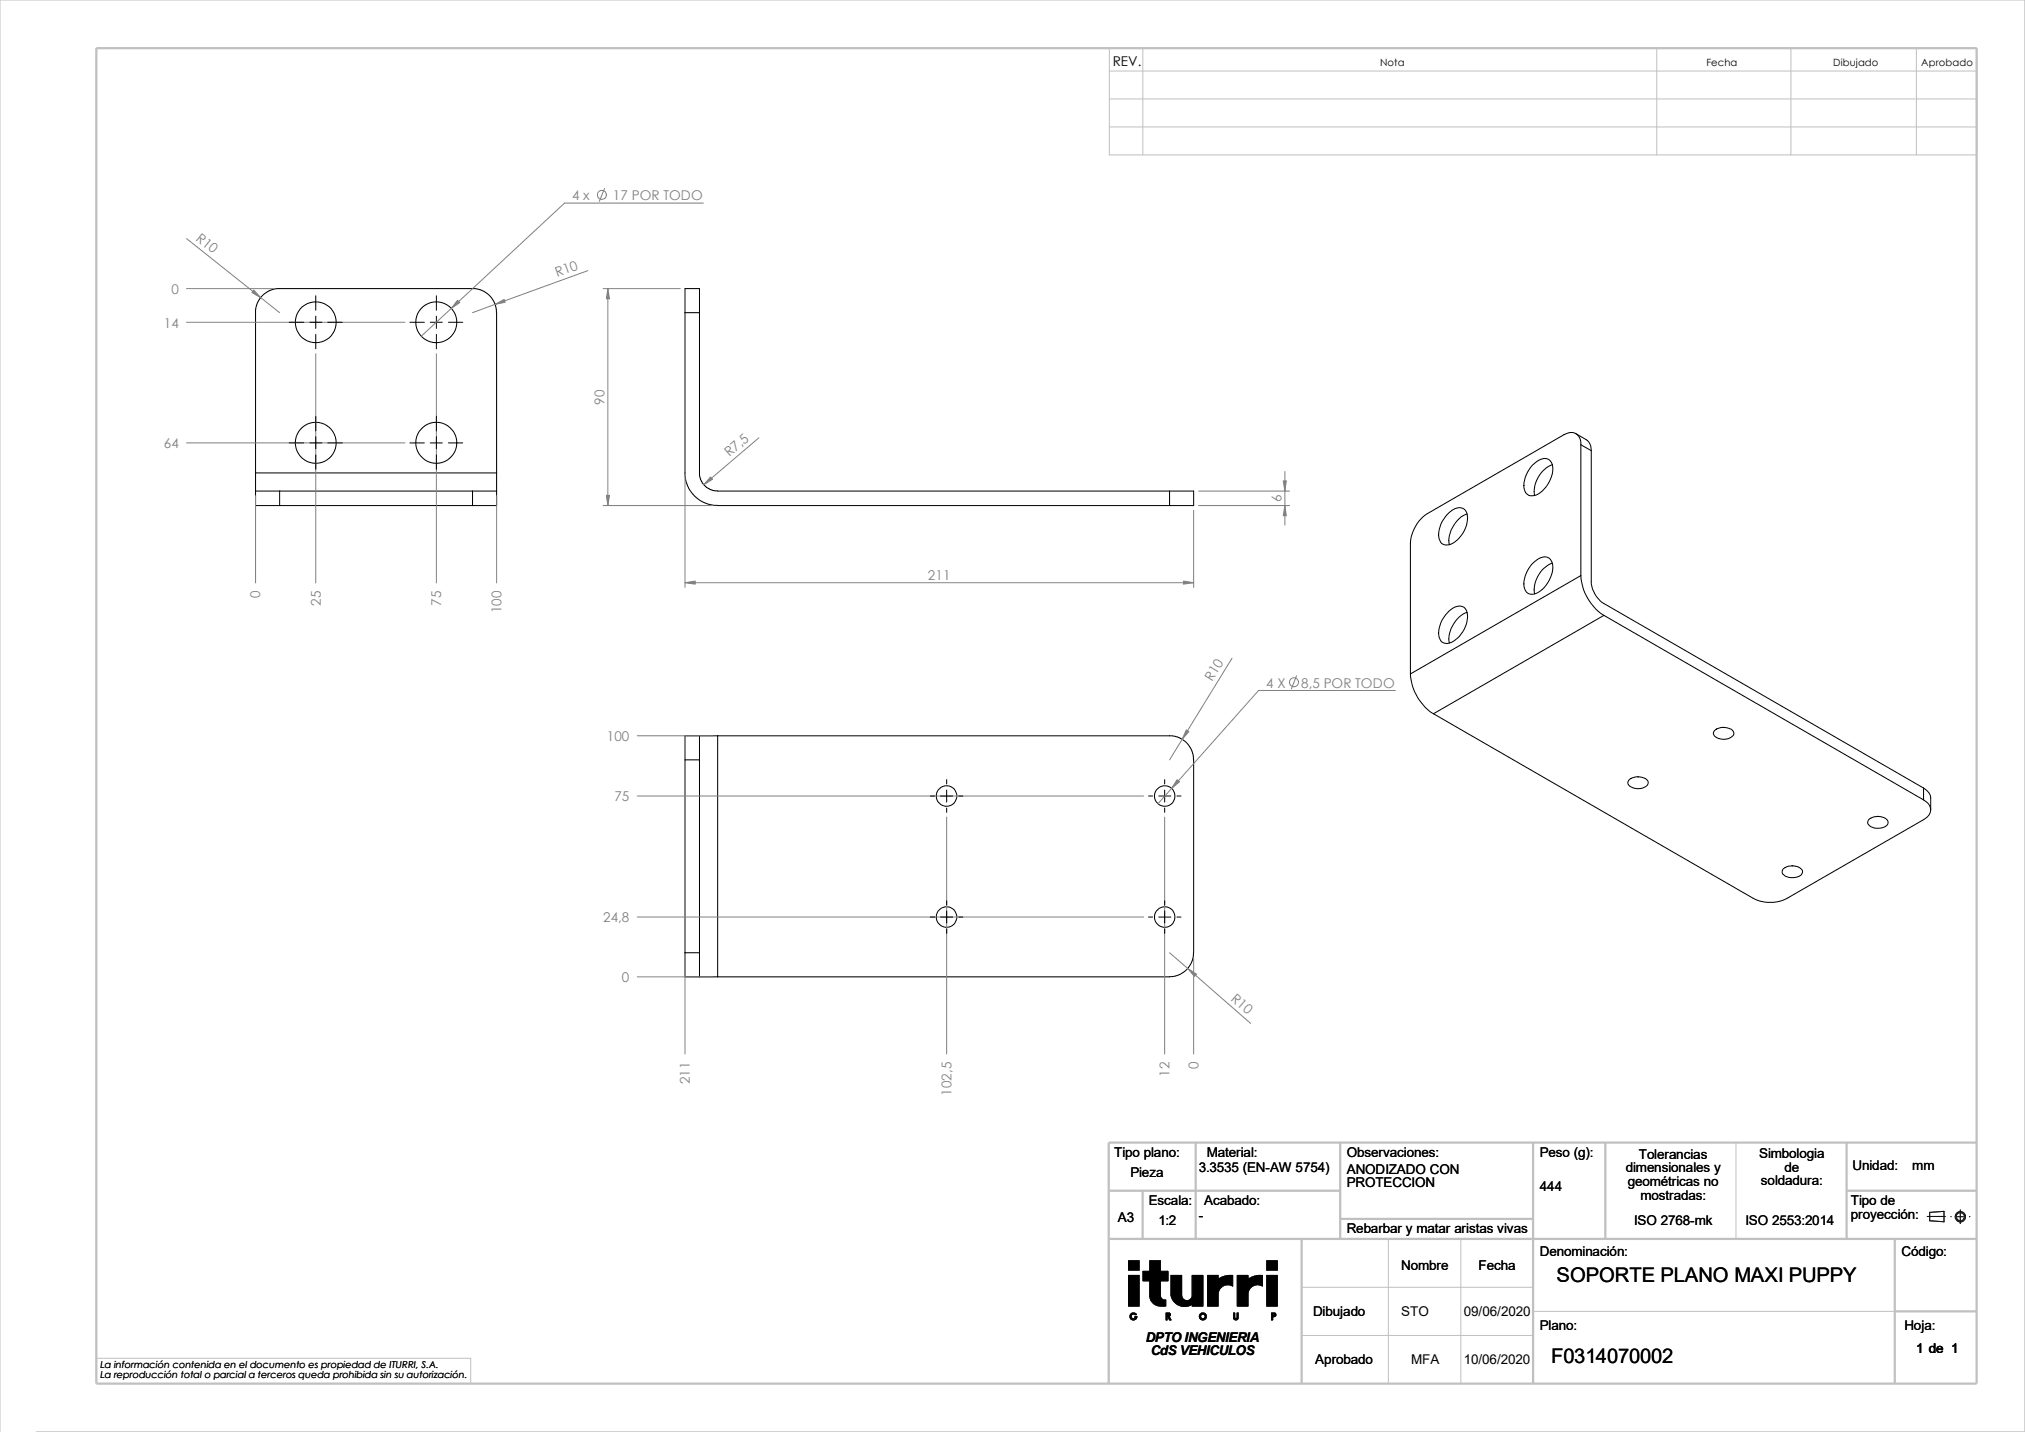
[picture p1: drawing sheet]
<svg xmlns="http://www.w3.org/2000/svg" width="420mm" height="297mm" viewBox="0 0 420 297" stroke-linecap="round" stroke-linejoin="round" font-family="sans-serif">
<g fill="none" stroke="#c0c0c0" stroke-width=".21">
<path d="M230.1 10h179.9v22.1h-179.9zM230.1 14.7h179.9M237 10v22.1M343.6 10v22.1M371.4 10v22.1M397.5 10v22.1M230.1 20.5h179.9M230.1 26.3h179.9M360 237v20M288 257v30M303 257v30M270 267h48"/>
<path d="M270 277h48M318 272h75M0 297v-297h419.9v297h-412.4M20 281.7h77.6v5.3"/>
</g>
<g fill="none" stroke="#c0c0c0" stroke-width=".47">
<path d="M20 10h390v277h-390zM248 237v20M278 237v20M318 237v50M333 237v20M383 237v20M410 237h-180v50M230 247h48M230 257h180M237 247v10M270 257v30M278 252.8h40"/>
<path d="M383 247h27M393 257v30M393 272h17"/>
</g>
<g fill="none" stroke="#808080" stroke-width=".21">
<path d="M125.4 39.1l-1.1 2.7M38.7 59.9h18.3M38.7 49.5l19.3 15.4M121.9 56.1l-23.9 8.8M125.1 59.9h16M126.1 59.9v45M145.9 42.1h-28.8l-29.7 27.6M38.7 66.8h45.3M65.5 73.4v47.5M90.5 73.4v47.5M38.7 91.9h45.3M142.1 99.1v22.7"/>
<path d="M157.4 90.8l-11.4 9.7M266.5 97.8v11.1M53 102.8v18.1M103 102.8v18.1M125.1 104.9h22.7M247.6 105.8v16M248.6 104.9h18.9M248.6 101.9h18.9M142.1 120.9h105.5M255.5 136.5l-12.9 21.1M132.2 152.6h15.6M268.9 140.2l-1.1 2.7"/>
<path d="M289.4 143.2h-28.4l-20.8 23.5M132.2 165.1h105M196.3 169.5v49.1M241.6 169.5v49.1M132.2 190.2h105M142.1 198.6v20M242.6 197.6l16.8 14.7M247.6 198.6v20M132.2 202.6h15.6M234.1 264.5h2.2v6.4h-2.2zM234.1 261.5h2.2v1.9h-2.2zM234.7 272.5a.72 .72 0 0 1 1 .2h-.3a.49 .49 0 0 0-.7 0 .49 .49 0 0 0 .1 .7 .49 .49 0 0 0 .7-.1h-.1v-.2h.4a.72 .72 0 0 1-1.1 .6 .72 .72 0 0 1 0-1.2z"/>
<path d="M240.7 268.7a.86 .86 0 0 0 1.1 .9v1.3a2.61 2.61 0 0 1-3.2-1.4l-.1-.8v-3.1h-1.4v-1.9h1.4v-2.2h2.2v2.2h1.5v1.9h-1.5v3.3M241.9 272.3h.5a.34 .34 0 0 1 .3 .3 .34 .34 0 0 1-.3 .4l.5 .8h-.3l-.4-.8h-.1v.8h-.2zM242.1 272.5h.3l.1 .3h-.4zM242.9 264.5h2.2v4.2a1.1 1.1 0 0 0 1.1 1.1 1.1 1.1 0 0 0 1.1-1.1v-4.2h2.2v6.4h-2.2v-.4a2.85 2.85 0 0 1-4.4-1.8zM250.4 264.5h2.2v.9a4.2 4.2 0 0 1 3.1-.9v2.2a2 2 0 0 0-3.1 1.7v2.5h-2.2zM255.9 272.3h.2v1a.25 .25 0 0 0 .2 .2 .25 .25 0 0 0 .3-.2v-1h.2v1a.47 .47 0 0 1-.5 .5 .47 .47 0 0 1-.4-.5zM256.6 264.5h2.2v.9a4.2 4.2 0 0 1 3-.9v2.2a2 2 0 0 0-3 1.7v2.5h-2.2zM262.7 264.5h2.2v6.4h-2.2zM262.7 261.5h2.2v1.9h-2.2zM263.7 272.3h.5a.38 .38 0 0 1 .4 .4 .38 .38 0 0 1-.4 .4h-.3v.7h-.2zM263.9 272.5h.4l.1 .3h-.5z"/>
<circle cx="124.8" cy="40.4" r=".95"/>
<circle cx="268.4" cy="141.5" r=".95"/>
<circle cx="249.5" cy="273" r=".72"/>
<circle cx="249.5" cy="273" r=".49"/>
</g>
<g fill="#000" stroke="#000" stroke-width=".21">
<path d="M234.1 261.5h2.2v1.9h-2.2z" fill-rule="evenodd"/>
<path d="M234.1 264.5h2.2v6.4h-2.2z" fill-rule="evenodd"/>
<path d="M234.1 261.5h2.2v1.9h-2.2z" fill-rule="evenodd"/>
<path d="M234.1 264.5h2.2v6.4h-2.2z" fill-rule="evenodd"/>
<path d="M234.6 272.5l.7-.2 .4 .3-.7-.1-.4 .5 .3 .5 .6-.1-.1-.3h.4l-.3 .5-.5 .2-.5-.3-.1-.6z" fill-rule="evenodd"/>
<path d="M234.6 272.5l.7-.2 .4 .3-.7-.1-.4 .5 .3 .5 .6-.1-.1-.3h.4l-.3 .5-.5 .2-.5-.3-.1-.6z" fill-rule="evenodd"/>
<path d="M238.5 261.5h2.2v2.2h1.5v1.9h-1.5v3.3l.4 .6 .7 .1v1.3l-1.7-.1-1.1-.7-.3-.4-.2-.8v-3.3h-1.4v-1.9h1.4z" fill-rule="evenodd"/>
<path d="M238.5 261.5h2.2v2.2h1.5v1.9h-1.5v3.3l.4 .6 .7 .1v1.3l-1.7-.1-1.1-.7-.3-.4-.2-.8v-3.3h-1.4v-1.9h1.4z" fill-rule="evenodd"/>
<path d="M242.1 272.5h.3l.1 .3h-.4zM241.9 272.3v1.5h.2v-.8h.1l.4 .8h.3l-.5-.8 .3-.2v-.4z" fill-rule="evenodd"/>
<path d="M242.1 272.5h.3l.1 .3h-.4zM241.9 272.3v1.5h.2v-.8h.1l.4 .8h.3l-.5-.8 .3-.2v-.4z" fill-rule="evenodd"/>
<path d="M242.9 264.5h2.2v4.5l.4 .6 .6 .2 .7-.2 .5-.7v-4.4h2.2v6.4h-2.2v-.4a2.87 2.87 0 0 1-4.4-1.8z" fill-rule="evenodd"/>
<path d="M242.9 264.5h2.2v4.5l.4 .6 .6 .2 .7-.2 .5-.7v-4.4h2.2v6.4h-2.2v-.4a2.87 2.87 0 0 1-4.4-1.8z" fill-rule="evenodd"/>
<path d="M249 273.1a.5 .5 0 0 1 1 0 .5 .5 0 0 1-1 0zM248.7 273a.75 .75 0 0 0 1.5 0 .75 .75 0 0 0-1.5 0z" fill-rule="evenodd"/>
<path d="M249 273.1a.5 .5 0 0 1 1 0 .5 .5 0 0 1-1 0zM248.7 273a.75 .75 0 0 0 1.5 0 .75 .75 0 0 0-1.5 0z" fill-rule="evenodd"/>
<path d="M250.4 264.5h2.2v.9l1.5-.7 1.6-.2v2.2l-.9-.3-.9 .2-.5 .3-.6 .8-.2 .5v2.7h-2.2z" fill-rule="evenodd"/>
<path d="M250.4 264.5h2.2v.9l1.5-.7 1.6-.2v2.2l-.9-.3-.9 .2-.5 .3-.6 .8-.2 .5v2.7h-2.2z" fill-rule="evenodd"/>
<path d="M255.9 272.3h.2l.1 1.2a.25 .25 0 0 0 .2 0 .25 .25 0 0 0 .2-.2v-1h.2v1.2l-.4 .3-.4-.1-.1-.2z" fill-rule="evenodd"/>
<path d="M255.9 272.3h.2l.1 1.2a.25 .25 0 0 0 .2 0 .25 .25 0 0 0 .2-.2v-1h.2v1.2l-.4 .3-.4-.1-.1-.2z" fill-rule="evenodd"/>
<path d="M256.6 264.5h2.2v.9l1.5-.7 1.5-.2v2.2l-.9-.3-.8 .2-.5 .3-.6 .8-.2 .5v2.7h-2.2z" fill-rule="evenodd"/>
<path d="M256.6 264.5h2.2v.9l1.5-.7 1.5-.2v2.2l-.9-.3-.8 .2-.5 .3-.6 .8-.2 .5v2.7h-2.2z" fill-rule="evenodd"/>
<path d="M262.7 261.5h2.2v1.9h-2.2z" fill-rule="evenodd"/>
<path d="M262.7 264.5h2.2v6.4h-2.2z" fill-rule="evenodd"/>
<path d="M262.7 261.5h2.2v1.9h-2.2z" fill-rule="evenodd"/>
<path d="M262.7 264.5h2.2v6.4h-2.2z" fill-rule="evenodd"/>
<path d="M263.9 272.5l.5 .1v.2h-.5zM263.7 272.3v1.5h.2v-.7l.5-.1 .2-.4-.2-.3z" fill-rule="evenodd"/>
<path d="M263.9 272.5l.5 .1v.2h-.5zM263.7 272.3v1.5h.2v-.7l.5-.1 .2-.4-.2-.3z" fill-rule="evenodd"/>
</g>
<g fill="none" stroke="#191924" stroke-width=".21">
<path d="M399.7 252.3h3.8M400.2 251.5l3-.3v2.2l-3-.2zM404.6 252.3h.1M405.9 252.3h1.3M406.6 251v2.8M408.5 252.3h.1"/>
<circle cx="406.6" cy="252.4" r="1.07"/>
<circle cx="406.6" cy="252.4" r=".86"/>
</g>
<g fill="none" stroke="#000" stroke-width=".21">
<path d="M60 66.8h3M64.3 66.8h2.5M65.5 61.3v3M65.5 65.6v2.5M65.5 69.3v3M68 66.8h3M85 66.8h3M89.2 66.8h2.5M90.5 61.3v3M90.5 65.6v2.5M90.5 69.3v3M93 66.8h3"/>
<path d="M142.1 64.9v33.9l.5 2 .9 1.4 1.2 1.2 1.4 .9 2 .5 94.5 .1M142.1 64.9h3M142.1 64.9v-5h3v5M145.1 64.9v33.7l.2 .8 .5 .9 .8 .8 .8 .5 1.4 .3h93.8M53 98.1v3.8M53 98.1v-33.9l.6-1.7 1.1-1.5 1.3-.8 1.4-.3h40.6l1.6 .2 1.7 .9 1.1 1.5 .6 1.7v33.9M53 98.1h50M60 91.9h3M64.3 91.9h2.5M65.5 86.4v3M65.5 90.6v2.5M65.5 94.4v2.9"/>
<path d="M68 91.9h3M85 91.9h3M89.2 91.9h2.5M90.5 86.4v3M90.5 90.6v2.5M90.5 94.4v2.9M93 91.9h3M103 98.1v3.8M317.8 96.5a3.2 3.2 0 0 1 3.2-1.3 2.5 2.5 0 0 1 .9 3.1 6.2 6.2 0 0 1-3.7 4.5 1.76 1.76 0 0 1-2.1-2.1 6.7 6.7 0 0 1 1.7-4.2zM321.9 96.4a6.1 6.1 0 0 0-3.6 6.4M326.9 90l2.1 1.2 .5 .5a2.78 2.78 0 0 1 .5 1.8M327.9 92.2v27.2"/>
<path d="M327.9 92.2l2.1 1.3M327.9 92.2a2.16 2.16 0 0 0-1-2.2 2.16 2.16 0 0 0-2.5 .2l-28.3 16.3a8 8 0 0 0-3.6 6.1v27.2M330 93.5v27.1a5.7 5.7 0 0 0 2.7 4.6l66.2 38.2M53 101.9h5M53 101.9v3h5M58 101.9h40M58 104.9h40M58 101.9v3M98 101.9h5M98 101.9v3M103 101.9v3h-5M242.6 101.9h5v3h-5"/>
<path d="M242.6 101.9v3M300.5 106.3a2.6 2.6 0 0 1 3.2-.7 3.9 3.9 0 0 1 0 4.6 4.7 4.7 0 0 1-3.9 2.8 2.11 2.11 0 0 1-1.4-2.6 6.5 6.5 0 0 1 2.1-4.1zM304.3 106.6a6.1 6.1 0 0 0-3.7 6.4M317.8 116.9a3.2 3.2 0 0 1 3.2-1.3 2.55 2.55 0 0 1 .9 3.1 5.8 5.8 0 0 1-4.1 4.6 1.8 1.8 0 0 1-1.7-2.2 6.7 6.7 0 0 1 1.7-4.2zM321.9 116.8a6.1 6.1 0 0 0-3.6 6.4M327.9 119.4l-35.4 20.4M327.9 119.4a10.6 10.6 0 0 0 4.8 8.2M292.5 139.8a10.6 10.6 0 0 0 4.8 8.2M300.5 126.7a2.6 2.6 0 0 1 3.2-.7 3.9 3.9 0 0 1 0 4.6 4.7 4.7 0 0 1-3.9 2.8 2.11 2.11 0 0 1-1.4-2.6 6.5 6.5 0 0 1 2.1-4.1zM304.3 127a6.1 6.1 0 0 0-3.7 6.4M332.7 127.6l-35.4 20.4M332.7 127.6l66.2 38.3"/>
<path d="M142.1 157.6v40M142.1 157.6h3M145.1 152.6v5M145.1 152.6h3.7M145.1 152.6h-3v5M145.1 157.6v40M148.8 152.6h94.4l1.3 .4 1.1 .6 .9 .9 .7 1.2 .3 1.3 .1 40.6M148.8 152.6v50M297.3 148l66.3 38.3a7.8 7.8 0 0 0 7.1 0l28.2-16.3a2.16 2.16 0 0 0 1.5-2 2.16 2.16 0 0 0-1.5-2.1M355.5 151.6a2.86 2.86 0 0 1 4 .1 .91 .91 0 0 1-.7 1.3 2.73 2.73 0 0 1-3.4-.6l-.1-.3zM357.4 150.9h.2M193 165.1h.8"/>
<path d="M195.1 165.1h2.5M196.3 161.7v.9M196.3 163.9v2.5M196.3 167.6v.9M198.8 165.1h.9M238.2 165.1h.9M240.3 165.1h2.5M241.6 161.7v.9M241.6 163.9v2.5M241.6 167.6v.9M244.1 165.1h.8M337.9 161.7a2.98 2.98 0 0 1 3.9 .3v.2a1.67 1.67 0 0 1-1.9 1.4 2.12 2.12 0 0 1-2.3-1.2z"/>
<path d="M339.6 161.1h.3M371.6 179.6h.3M387.7 169.9a2.98 2.98 0 0 1 3.8 .3l.1 .2a1.61 1.61 0 0 1-2 1.4 1.99 1.99 0 0 1-2.2-1.2zM389.3 169.3h.3M398.9 163.4l.9 .7a1.93 1.93 0 0 1 .6 1.4v2.4M398.9 163.4v2.5M142.1 197.6h3M142.1 197.6v5h3M145.1 197.6v5M193 190.2h.8M195.1 190.2h2.5M196.3 186.8v.9"/>
<path d="M196.3 188.9v2.5M196.3 192.7v.9M198.8 190.2h.9M238.2 190.2h.9M240.3 190.2h2.5M241.6 186.8v.9M241.6 188.9v2.5M241.6 192.7v.9M244.1 190.2h.8M247.5 197.6l-.2 1.6-1 1.7-.7 .6-1.1 .7-1.9 .4h-93.8M370 180.1a2.76 2.76 0 0 1 3.8 .6 1.61 1.61 0 0 1-1.9 1.3 1.91 1.91 0 0 1-2.3-1.2zM145.1 202.6h3.7"/>
<circle cx="65.5" cy="66.8" r="4.2"/>
<circle cx="90.5" cy="66.8" r="4.2"/>
<circle cx="65.5" cy="91.8" r="4.2"/>
<circle cx="90.5" cy="91.8" r="4.3"/>
<circle cx="196.3" cy="165.1" r="2.13"/>
<circle cx="241.6" cy="165.1" r="2.13"/>
<circle cx="196.3" cy="190.2" r="2.13"/>
<circle cx="241.6" cy="190.2" r="2.13"/>
</g>
<g fill="#808080" stroke="#808080" stroke-width=".21">
<path d="M246.3 200.9l1.9 1.2-.5 .4z"/>
<path d="M244.1 161.7l.5 .4-1.6 1.4z"/>
<path d="M246 151.4l.6 .3-1.4 1.6z"/>
<path d="M102.7 63.1l1.9-1 .2 .6z"/>
<path d="M94.9 62.3l.5 .4-1.8 1.3z"/>
<path d="M52.6 60.2l1.5 1.5-1.9-1z"/>
<path d="M126.1 59.9l.3 2.1h-.6z"/>
<path d="M125.8 102.7h.6l-.3 2.2z"/>
<path d="M266.5 104.9l.3 2.1h-.7z"/>
<path d="M147.4 98.9l.4 .5-1.8 1.1z"/>
<path d="M266.1 99.7h.7l-.3 2.2z"/>
<path d="M142.1 120.9l2.1-.4v.7z"/>
<path d="M245.4 120.5l2.2 .4-2.2 .3z"/>
</g>
<g font-size="4.2">
<text x="322.9" y="265.9">SOPORTE PLANO MAXI PUPPY</text>
<text x="321.7" y="282.8">F0314070002</text>
</g>
<g font-size="2.8">
<text x="230.8" y="13.6">REV.</text>
<text x="231.1" y="239.9">Tipo plano:</text>
<text x="250.3" y="239.9">Material:</text>
<text x="279.3" y="239.9">Observaciones:</text>
<text x="319.4" y="239.9">Peso (g):</text>
<text x="234.4" y="244.1">Pieza</text>
<text x="248.6" y="243">3.3535 (EN-AW 5754)</text>
<text x="279.3" y="243.4">ANODIZADO CON</text>
<text x="337.2" y="243.2">dimensionales y</text>
<text x="337.6" y="246">geométricas no</text>
<text x="339.9" y="240.3">Tolerancias</text>
<text x="364.8" y="240.2">Simbologia</text>
<text x="365.2" y="245.9">soldadura:</text>
<text x="370.1" y="243">de</text>
<text x="384.2" y="242.7">Unidad:</text>
<text x="396.6" y="242.7">mm</text>
<text x="238.3" y="250">Escala:</text>
<text x="249.7" y="250">Acabado:</text>
<text x="279.3" y="246.2">PROTECCION</text>
<text x="319.4" y="246.9">444</text>
<text x="340.2" y="248.8">mostradas:</text>
<text x="383.9" y="250">Tipo de</text>
<text x="231.8" y="253.4">A3</text>
<text x="240.2" y="254">1:2</text>
<text x="248.6" y="252.9">-</text>
<text x="279.3" y="255.7">Rebarbar y matar aristas vivas</text>
<text x="338.9" y="254">ISO 2768-mk</text>
<text x="362" y="254">ISO 2553:2014</text>
<text x="383.9" y="252.8">proyección:</text>
<text x="290.6" y="263.4">Nombre</text>
<text x="306.7" y="263.4">Fecha</text>
<text x="319.4" y="260.6">Denominación:</text>
<text x="394.4" y="260.6">Código:</text>
<text x="272.3" y="273">Dibujado</text>
<text x="290.6" y="273">STO</text>
<text x="303.6" y="273">09/06/2020</text>
<text x="319.4" y="275.8">Plano:</text>
<text x="395" y="275.8">Hoja:</text>
<text x="237.6" y="278.4">DPTO INGENIERIA</text>
<text x="238.7" y="281.1">CdS VEHICULOS</text>
<text x="397.4" y="280.6">1 de 1</text>
<text x="272.8" y="282.8">Aprobado</text>
<text x="292.7" y="282.8">MFA</text>
<text x="303.6" y="282.8">10/06/2020</text>
</g>
<g font-size="2.8" fill="#808080">
<text x="118.7" y="41.5">4 x</text>
<text x="127.1" y="41.5">17 POR TODO</text>
<text x="40.5" y="49.7" transform="rotate(38 40.5 49.7)">R10</text>
<text x="115.5" y="57.4" transform="rotate(-20 115.5 57.4)">R10</text>
<text x="35.6" y="60.9">0</text>
<text x="34" y="67.9">14</text>
<text x="125.4" y="83.9" transform="rotate(-90 125.4 83.9)">90</text>
<text x="34" y="92.9">64</text>
<text x="151.3" y="94.8" transform="rotate(-41 151.3 94.8)">R7,5</text>
<text x="265.8" y="104.2" transform="rotate(-90 265.8 104.2)">6</text>
<text x="54" y="124.1" transform="rotate(-90 54 124.1)">0</text>
<text x="66.5" y="125.6" transform="rotate(-90 66.5 125.6)">25</text>
<text x="91.5" y="125.6" transform="rotate(-90 91.5 125.6)">75</text>
<text x="192.5" y="120.3">211</text>
<text x="104" y="127.2" transform="rotate(-90 104 127.2)">100</text>
<text x="251.4" y="141.5" transform="rotate(-58 251.4 141.5)">R10</text>
<text x="262.6" y="142.6">4 X</text>
<text x="269.9" y="142.6">8,5 POR TODO</text>
<text x="125.9" y="153.7">100</text>
<text x="127.4" y="166.2">75</text>
<text x="125.1" y="191.3">24,8</text>
<text x="129" y="203.7">0</text>
<text x="255.1" y="207.4" transform="rotate(41 255.1 207.4)">R10</text>
<text x="248.6" y="221.7" transform="rotate(-90 248.6 221.7)">0</text>
<text x="143.1" y="224.9" transform="rotate(-90 143.1 224.9)">211</text>
<text x="197.3" y="227.2" transform="rotate(-90 197.3 227.2)">102,5</text>
<text x="242.6" y="223.3" transform="rotate(-90 242.6 223.3)">12</text>
</g>
<g font-size="2.1">
<text x="286.2" y="13.6">Nota</text>
<text x="353.9" y="13.6">Fecha</text>
<text x="380.2" y="13.6">Dibujado</text>
<text x="398.5" y="13.6">Aprobado</text>
</g>
<g font-size="2">
<text x="20.8" y="285.8">La reproducción total o parcial a terceros queda prohibida sin su autorización.</text>
<text x="20.8" y="283.8">La información contenida en el documento es propiedad de ITURRI, S.A.</text>
</g>
</svg>
